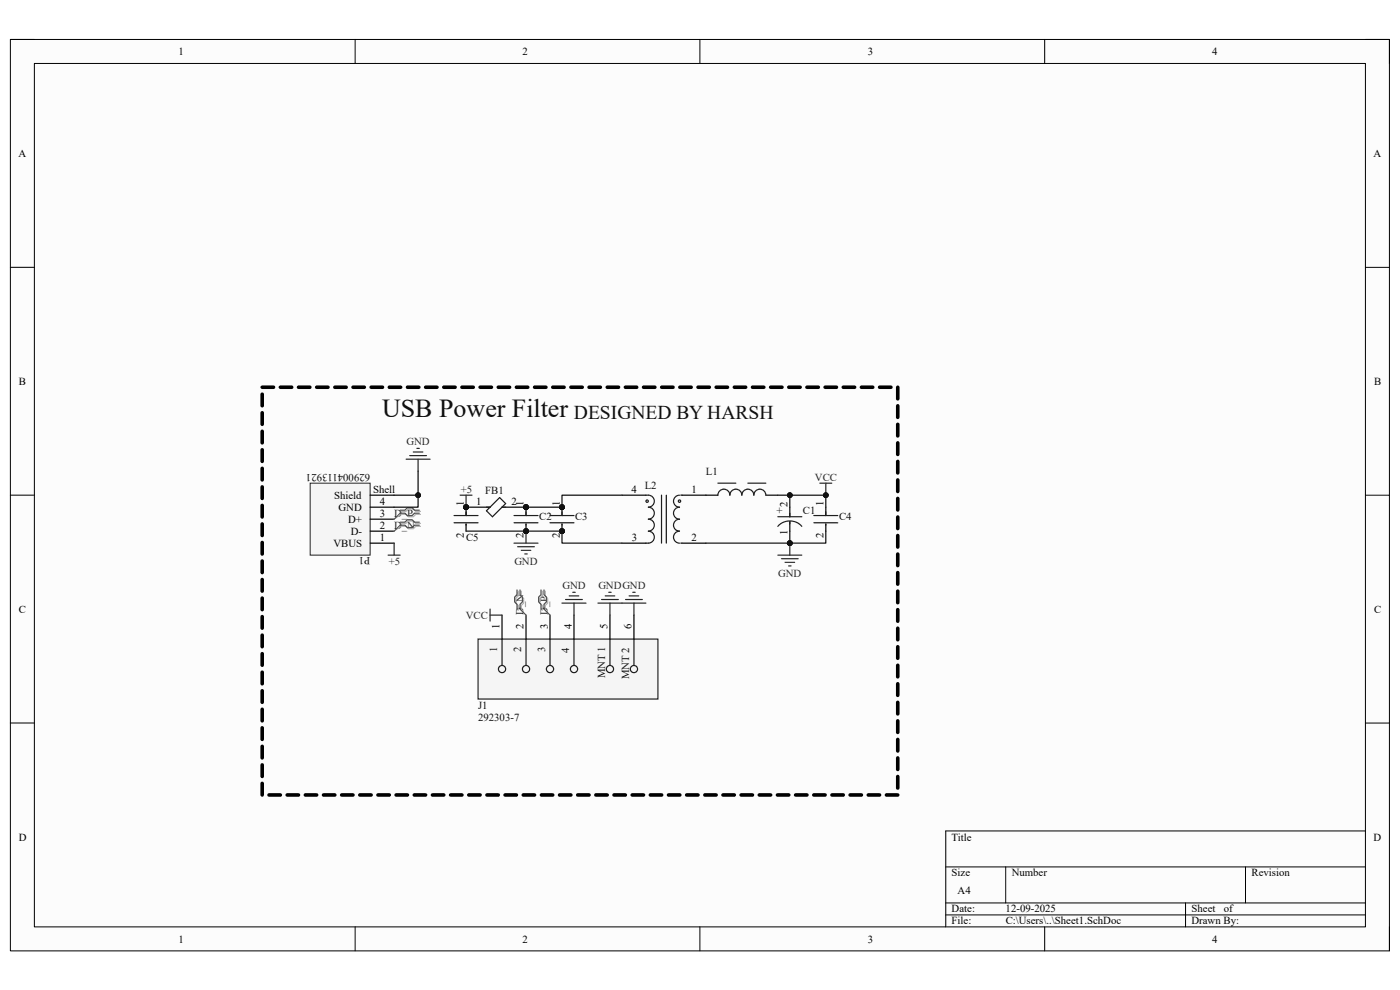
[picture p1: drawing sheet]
<svg xmlns="http://www.w3.org/2000/svg" width="297mm" height="210mm" viewBox="0 0 297 210" stroke-linecap="round" stroke-linejoin="round" font-family="sans-serif">
<path d="M2.2 8.4h292.6v193.3h-292.6z" fill-rule="evenodd" fill="#fcfcfc"/>
<path d="M2.2 8.4h292.6v193.3h-292.6z" fill="none" stroke="#000" stroke-width=".21"/>
<path d="M7.3 13.5h282.4v183.1h-282.4z" fill-rule="evenodd" fill="#fcfcfc"/>
<g fill="none" stroke="#000" stroke-width=".21">
<path d="M2.2 8.4h5.1M7.3 13.5h282.4v183.1h-282.4zM75.3 8.4v5.1M148.5 8.4v5.1M221.6 8.4v5.1M289.7 8.4h5.1v5.1M2.2 56.7h5.1M289.7 56.7h5.1M2.2 105h5.1M289.7 105.1h5.1M2.2 153.4h5.1M289.7 153.4h5.1"/>
<path d="M289.7 176.3h-89.1v20.3M75.3 196.6v5.1M148.5 196.6v5.1M200.6 183.9h89.1M200.6 191.5h89.1M200.6 194.1h89.1M213.4 183.9v7.6M221.6 196.6v5.1M251.5 191.5v5.1M264.2 183.9v7.6M294.8 196.6v5.1"/>
</g>
<path d="M65.8 102.5h12.7v15.3h-12.7z" fill-rule="evenodd" fill="#f5f5f5"/>
<path d="M65.8 102.5h12.7v15.3h-12.7z" fill="none" stroke="#262626" stroke-width=".21"/>
<path d="M78.5 115.2h5.1M78.5 112.7h5.1M78.5 110.1h5.1M78.5 107.6h5.1M78.5 105h5.1" fill="none" stroke="#000" stroke-width=".25"/>
<path d="M101.4 135.6h38.2v12.7h-38.2z" fill-rule="evenodd" fill="#f5f5f5"/>
<path d="M101.4 135.6h38.2v12.7h-38.2z" fill="none" stroke="#262626" stroke-width=".25"/>
<g fill="none" stroke="#1c1c1c" stroke-width=".25">
<path d="M106.5 135.6v5.6M111.6 135.6v5.6M116.7 135.6v5.6M121.8 135.6v5.6M129.4 135.6v5.6M134.5 135.6v5.6"/>
<circle cx="106.5" cy="141.9" r=".76"/>
<circle cx="111.6" cy="141.9" r=".76"/>
<circle cx="116.7" cy="141.9" r=".76"/>
<circle cx="121.8" cy="141.9" r=".76"/>
<circle cx="129.4" cy="141.9" r=".76"/>
<circle cx="134.5" cy="141.9" r=".76"/>
</g>
<path d="M106.5 130.5v5.1M111.6 130.5v5.1M116.7 130.5v5.1M121.8 130.5v5.1M129.4 130.5v5.1M134.5 130.5v5.1" fill="none" stroke="#000" stroke-width=".25"/>
<path d="M85.1 108.5h1.1l.5-.5h1l.5 .5h1M85.1 109.1h1.1l.5 .5h1l.5-.5h1M85.1 111h1.1l.5-.5h1l.5 .5h1M85.1 111.7h1.1l.5 .5h1l.5-.5h1" fill="none" stroke="#aeaeae" stroke-width=".25"/>
<path d="M85.1 109.1l-1.5 1M85.1 111.7l-1.5 1" fill="none" stroke="#aeaeae" stroke-width=".21"/>
<path d="M84.9 108.2h1l.5-.5h1l.5 .5h1.1M84.9 108.9h1l.5 .5h1l.5-.5h1.1M84.9 110.8h1l.5-.5h1l.5 .5h1.1M84.9 111.4h1l.5 .5h1l.5-.5h1.1" fill="none" stroke="#4c4c4c" stroke-width=".25"/>
<path d="M84.9 108.9l-1.3 1.2M84.9 111.4l-1.3 1.3" fill="none" stroke="#4c4c4c" stroke-width=".21"/>
<circle cx="98.9" cy="107.6" r=".51" fill="#0e0e0e"/>
<circle cx="98.9" cy="107.6" r=".51" fill="none" stroke="#0e0e0e" stroke-width=".21"/>
<path d="M98.9 107.6v1.8" fill="none" stroke="#000" stroke-width=".25"/>
<circle cx="98.9" cy="107.6" r=".51" fill="#0e0e0e"/>
<circle cx="98.9" cy="107.6" r=".51" fill="none" stroke="#0e0e0e" stroke-width=".21"/>
<path d="M98.9 111.2v1.5" fill="none" stroke="#000" stroke-width=".25"/>
<path d="M96.3 109.4h5.1M96.3 110.9h5.1M98.9 108.6v.8M98.9 111.2v.2" fill="none" stroke="#1c1c1c" stroke-width=".25"/>
<circle cx="111.6" cy="107.6" r=".51" fill="#0e0e0e"/>
<circle cx="111.6" cy="107.6" r=".51" fill="none" stroke="#0e0e0e" stroke-width=".21"/>
<circle cx="111.6" cy="112.7" r=".51" fill="#0e0e0e"/>
<circle cx="111.6" cy="112.7" r=".51" fill="none" stroke="#0e0e0e" stroke-width=".21"/>
<path d="M111.6 107.6v1.8" fill="none" stroke="#000" stroke-width=".25"/>
<circle cx="111.6" cy="107.6" r=".51" fill="#0e0e0e"/>
<circle cx="111.6" cy="107.6" r=".51" fill="none" stroke="#0e0e0e" stroke-width=".21"/>
<path d="M111.6 111.2v1.5" fill="none" stroke="#000" stroke-width=".25"/>
<circle cx="111.6" cy="112.7" r=".51" fill="#0e0e0e"/>
<circle cx="111.6" cy="112.7" r=".51" fill="none" stroke="#0e0e0e" stroke-width=".21"/>
<path d="M109.1 109.4h5M109.1 110.9h5M111.6 108.6v.8M111.6 111.2v.2" fill="none" stroke="#1c1c1c" stroke-width=".25"/>
<circle cx="119.2" cy="107.6" r=".51" fill="#0e0e0e"/>
<circle cx="119.2" cy="107.6" r=".51" fill="none" stroke="#0e0e0e" stroke-width=".21"/>
<circle cx="119.2" cy="112.7" r=".51" fill="#0e0e0e"/>
<circle cx="119.2" cy="112.7" r=".51" fill="none" stroke="#0e0e0e" stroke-width=".21"/>
<path d="M119.2 107.6v1.8" fill="none" stroke="#000" stroke-width=".25"/>
<circle cx="119.2" cy="107.6" r=".51" fill="#0e0e0e"/>
<circle cx="119.2" cy="107.6" r=".51" fill="none" stroke="#0e0e0e" stroke-width=".21"/>
<path d="M119.2 111.2v1.5" fill="none" stroke="#000" stroke-width=".25"/>
<circle cx="119.2" cy="112.7" r=".51" fill="#0e0e0e"/>
<circle cx="119.2" cy="112.7" r=".51" fill="none" stroke="#0e0e0e" stroke-width=".21"/>
<path d="M116.7 109.4h5.1M116.7 110.9h5.1M119.2 108.6v.8M119.2 111.2v.2" fill="none" stroke="#1c1c1c" stroke-width=".25"/>
<circle cx="98.9" cy="107.6" r=".51" fill="#0e0e0e"/>
<circle cx="98.9" cy="107.6" r=".51" fill="none" stroke="#0e0e0e" stroke-width=".21"/>
<circle cx="111.6" cy="107.6" r=".51" fill="#0e0e0e"/>
<circle cx="111.6" cy="107.6" r=".51" fill="none" stroke="#0e0e0e" stroke-width=".21"/>
<path d="M98.9 107.6h5.1" fill="none" stroke="#000" stroke-width=".25"/>
<circle cx="98.9" cy="107.6" r=".51" fill="#0e0e0e"/>
<circle cx="98.9" cy="107.6" r=".51" fill="none" stroke="#0e0e0e" stroke-width=".21"/>
<path d="M106.5 107.6h5.1" fill="none" stroke="#000" stroke-width=".25"/>
<circle cx="111.6" cy="107.6" r=".51" fill="#0e0e0e"/>
<circle cx="111.6" cy="107.6" r=".51" fill="none" stroke="#0e0e0e" stroke-width=".21"/>
<path d="M103.2 108.4l2.8-2.8 1.3 1.2-2.8 2.8zM103.2 107.6h.8M106.5 107.6h.8" fill="none" stroke="#1c1c1c" stroke-width=".25"/>
<path d="M97.6 105h2.5M98.9 105v2.6" fill="none" stroke="#262626" stroke-width=".25"/>
<circle cx="98.9" cy="107.6" r=".51" fill="#0e0e0e"/>
<circle cx="98.9" cy="107.6" r=".51" fill="none" stroke="#0e0e0e" stroke-width=".21"/>
<path d="M86.2 97.4h5M86.9 96.7h3.6M87.7 95.9h2M88.4 95.1h.6M88.7 97.4v2.6M82.3 117.8h2.6M83.6 115.2v2.6" fill="none" stroke="#262626" stroke-width=".25"/>
<path d="M88.7 100v7.6h-5.1" fill="none" stroke="#0e0e0e" stroke-width=".25"/>
<circle cx="88.7" cy="105" r=".51" fill="#0e0e0e"/>
<circle cx="88.7" cy="105" r=".51" fill="none" stroke="#0e0e0e" stroke-width=".21"/>
<path d="M83.6 105h5.1" fill="none" stroke="#0e0e0e" stroke-width=".25"/>
<circle cx="88.7" cy="105" r=".51" fill="#0e0e0e"/>
<circle cx="88.7" cy="105" r=".51" fill="none" stroke="#0e0e0e" stroke-width=".21"/>
<path d="M98.9 112.7h20.3" fill="none" stroke="#0e0e0e" stroke-width=".25"/>
<circle cx="111.6" cy="112.7" r=".51" fill="#0e0e0e"/>
<circle cx="111.6" cy="112.7" r=".51" fill="none" stroke="#0e0e0e" stroke-width=".21"/>
<circle cx="119.2" cy="112.7" r=".51" fill="#0e0e0e"/>
<circle cx="119.2" cy="112.7" r=".51" fill="none" stroke="#0e0e0e" stroke-width=".21"/>
<path d="M111.6 107.6h7.6" fill="none" stroke="#0e0e0e" stroke-width=".25"/>
<circle cx="119.2" cy="107.6" r=".51" fill="#0e0e0e"/>
<circle cx="119.2" cy="107.6" r=".51" fill="none" stroke="#0e0e0e" stroke-width=".21"/>
<circle cx="111.6" cy="107.6" r=".51" fill="#0e0e0e"/>
<circle cx="111.6" cy="107.6" r=".51" fill="none" stroke="#0e0e0e" stroke-width=".21"/>
<path d="M109.1 115.2h5M109.8 116h3.6M110.6 116.7h2M111.3 117.5h.5M111.6 112.7v2.5" fill="none" stroke="#262626" stroke-width=".25"/>
<circle cx="111.6" cy="112.7" r=".51" fill="#0e0e0e"/>
<circle cx="111.6" cy="112.7" r=".51" fill="none" stroke="#0e0e0e" stroke-width=".21"/>
<g fill="none" stroke="#1c1c1c" stroke-width=".25">
<path d="M137 105a1.31 1.31 0 0 1 1.8 1 1.31 1.31 0 0 1-1.3 1.6 1.27 1.27 0 0 1 1.3 1.3 1.27 1.27 0 0 1-1.3 1.2M137.5 110.1a1.27 1.27 0 0 1 1.3 1.3 1.27 1.27 0 0 1-1.3 1.3 1.32 1.32 0 0 1 1.3 1.6 1.32 1.32 0 0 1-1.8 .9M140.3 105v10.2M141.4 105v10.2M144.2 105a1.27 1.27 0 0 0-1.3 1.3 1.27 1.27 0 0 0 1.3 1.3 1.27 1.27 0 0 0-1.3 1.3 1.27 1.27 0 0 0 1.3 1.2 1.27 1.27 0 0 0-1.3 1.3 1.27 1.27 0 0 0 1.3 1.3 1.27 1.27 0 0 0-1.3 1.2 1.27 1.27 0 0 0 1.3 1.3M144.4 105h.3M144.4 115.2h.3"/>
<circle cx="137.3" cy="106.3" r=".26"/>
<circle cx="144.2" cy="106.3" r=".26"/>
</g>
<path d="M131.9 105h5.1M131.9 115.2h5.1M144.7 105h5.1M144.7 115.2h5.1" fill="none" stroke="#000" stroke-width=".25"/>
<path d="M131.9 105h-12.7v2.6" fill="none" stroke="#0e0e0e" stroke-width=".25"/>
<circle cx="119.2" cy="107.6" r=".51" fill="#0e0e0e"/>
<circle cx="119.2" cy="107.6" r=".51" fill="none" stroke="#0e0e0e" stroke-width=".21"/>
<path d="M119.2 112.7v2.5h12.7" fill="none" stroke="#0e0e0e" stroke-width=".25"/>
<circle cx="119.2" cy="112.7" r=".51" fill="#0e0e0e"/>
<circle cx="119.2" cy="112.7" r=".51" fill="none" stroke="#0e0e0e" stroke-width=".21"/>
<path d="M149.8 105h2.5M162.5 105h2.5M167.6 107.6v2M167.6 110.6v2.1" fill="none" stroke="#000" stroke-width=".25"/>
<path d="M152.3 105a1.27 1.27 0 0 1 1.3-1.2 1.27 1.27 0 0 1 1.2 1.2 1.27 1.27 0 0 1 1.3-1.2 1.27 1.27 0 0 1 1.3 1.2 1.27 1.27 0 0 1 1.3-1.2 1.27 1.27 0 0 1 1.2 1.2 1.27 1.27 0 0 1 1.3-1.2 1.27 1.27 0 0 1 1.3 1.2M152.3 102.5h3.8M158.7 102.5h3.8M165 109.6h5.1M165 111.7a3.4 3.4 0 0 1 5.1 0M167.6 108.9v.7M167.6 110.6v.6" fill="none" stroke="#1c1c1c" stroke-width=".25"/>
<path d="M165 105h2.6v2.6" fill="none" stroke="#0e0e0e" stroke-width=".25"/>
<circle cx="167.6" cy="105" r=".51" fill="#0e0e0e"/>
<circle cx="167.6" cy="105" r=".51" fill="none" stroke="#0e0e0e" stroke-width=".21"/>
<path d="M167.6 112.7v2.5h-17.8" fill="none" stroke="#0e0e0e" stroke-width=".25"/>
<circle cx="167.6" cy="115.2" r=".51" fill="#0e0e0e"/>
<circle cx="167.6" cy="115.2" r=".51" fill="none" stroke="#0e0e0e" stroke-width=".21"/>
<path d="M175.2 107.6v1.8M175.2 111.2v1.5" fill="none" stroke="#000" stroke-width=".25"/>
<path d="M172.7 109.4h5M172.7 110.9h5M175.2 108.6v.8M175.2 111.2v.2" fill="none" stroke="#1c1c1c" stroke-width=".25"/>
<path d="M167.6 105.1h7.6v2.5" fill="none" stroke="#0e0e0e" stroke-width=".25"/>
<circle cx="167.6" cy="105" r=".51" fill="#0e0e0e"/>
<circle cx="167.6" cy="105" r=".51" fill="none" stroke="#0e0e0e" stroke-width=".21"/>
<circle cx="175.2" cy="105.1" r=".51" fill="#0e0e0e"/>
<circle cx="175.2" cy="105.1" r=".51" fill="none" stroke="#0e0e0e" stroke-width=".21"/>
<path d="M175.2 112.7v2.5h-7.6" fill="none" stroke="#0e0e0e" stroke-width=".25"/>
<circle cx="167.6" cy="115.2" r=".51" fill="#0e0e0e"/>
<circle cx="167.6" cy="115.2" r=".51" fill="none" stroke="#0e0e0e" stroke-width=".21"/>
<path d="M173.9 102.5h2.6M175.2 102.5v2.6" fill="none" stroke="#262626" stroke-width=".25"/>
<circle cx="175.2" cy="105.1" r=".51" fill="#0e0e0e"/>
<circle cx="175.2" cy="105.1" r=".51" fill="none" stroke="#0e0e0e" stroke-width=".21"/>
<path d="M165 117.8h5.1M165.8 118.5h3.5M166.5 119.3h2.1M167.6 115.2v2.6M104 129.2v2.6M104 130.5h2.5M167.3 120.1h.5" fill="none" stroke="#262626" stroke-width=".25"/>
<circle cx="167.6" cy="115.2" r=".51" fill="#0e0e0e"/>
<circle cx="167.6" cy="115.2" r=".51" fill="none" stroke="#0e0e0e" stroke-width=".21"/>
<g fill="none" stroke="#262626" stroke-width=".25">
<path d="M119.2 127.9h5.1M120 127.2h3.5M120.8 126.4h2M121.5 125.7h.5M121.8 127.9v2.6M126.9 127.9h10.1M127.6 127.2h3.6M128.4 126.4h2M129.1 125.7h.6M129.4 127.9v2.6M132.7 127.2h3.6M133.5 126.4h2"/>
<path d="M134.2 125.7h.5M134.5 127.9v2.6"/>
</g>
<g fill="none" stroke="#000" stroke-width=".76">
<path d="M55.6 83.6v2.5M55.6 87.6v2.4M55.6 91.5v2.4M55.6 95.4v2.5M55.6 99.4v2.4M55.6 82.1h2.4M59.5 82.1h2.4M63.3 82.1h2.4M67.2 82.1h2.4M71 82.1h2.4M74.9 82.1h2.4M78.7 82.1h2.4"/>
<path d="M82.6 82.1h2.4M86.4 82.1h2.5M90.3 82.1h2.4M94.1 82.1h2.5M98 82.1h2.4M101.9 82.1h2.4M105.7 82.1h2.4M109.6 82.1h2.4M113.4 82.1h2.4M117.3 82.1h2.4M121.1 82.1h2.4M125 82.1h2.4"/>
<path d="M128.8 82.1h2.4M132.7 82.1h2.4M136.5 82.1h2.4M140.4 82.1h2.4M144.2 82.1h2.4M148.1 82.1h2.4M151.9 82.1h2.4M155.8 82.1h2.4M159.6 82.1h2.4M163.5 82.1h2.4M167.3 82.1h2.5M171.2 82.1h2.4"/>
<path d="M175 82.1h2.5M178.9 82.1h2.4M182.8 82.1h2.4M186.6 82.1h2.4M190.5 82.1v2.5M190.5 86.1v2.4M190.5 90v2.5M190.5 93.9v2.5M190.5 97.9v2.4M55.6 103.3v2.4M55.6 107.2v2.5M55.6 111.1v2.5"/>
<path d="M55.6 115.1v2.4M55.6 119v2.5M190.5 101.8v2.5M190.5 105.7v2.5M190.5 109.7v2.4M190.5 113.6v2.5M190.5 117.5v2.5M55.6 122.9v2.5M55.6 126.9v2.4M55.6 130.8v2.5M55.6 134.7v2.5M55.6 138.7v2.4"/>
<path d="M190.5 121.5v2.4M190.5 125.4v2.5M190.5 129.3v2.5M190.5 133.3v2.4M190.5 137.2v2.4M55.6 142.6v2.5M55.6 146.5v2.5M55.6 150.5v2.4M55.6 154.4v2.5M55.6 158.3v2.5M190.5 141.1v2.5M190.5 145.1v2.4"/>
<path d="M190.5 149v2.4M190.5 152.9v2.5M190.5 156.9v2.4M55.6 162.3v2.4M55.6 166.2v2.4M57.1 168.6h2.4M60.9 168.6h2.4M64.8 168.6h2.4M68.6 168.6h2.4M72.5 168.6h2.4M76.3 168.6h2.4M80.2 168.6h2.4"/>
<path d="M84 168.6h2.4M87.9 168.6h2.4M91.7 168.6h2.4M95.6 168.6h2.4M99.4 168.6h2.5M103.3 168.6h2.4M107.2 168.6h2.4M111 168.6h2.4M114.9 168.6h2.4M118.7 168.6h2.4M122.6 168.6h2.4M126.4 168.6h2.4"/>
<path d="M130.3 168.6h2.4M134.1 168.6h2.4M138 168.6h2.4M141.8 168.6h2.4M145.7 168.6h2.4M149.5 168.6h2.4M153.4 168.6h2.4M157.2 168.6h2.4M161.1 168.6h2.4M164.9 168.6h2.4M168.8 168.6h2.4M172.6 168.6h2.4"/>
<path d="M176.5 168.6h2.4M180.4 168.6h2.4M184.2 168.6h2.4M188.1 168.6h2.4M190.5 160.8v2.4M190.5 164.7v2.5"/>
</g>
<path d="M109.9 125.4v1l-.5 .5v1l.5 .5v1.1M110.6 125.4v1l.5 .5v1l-.5 .5v1.1M115 125.4v1l-.5 .5v1l.5 .5v1.1M115.7 125.4v1l.5 .5v1l-.5 .5v1.1" fill="none" stroke="#aeaeae" stroke-width=".25"/>
<path d="M110.6 129.5l1 1M115.7 129.5l1 1" fill="none" stroke="#aeaeae" stroke-width=".21"/>
<path d="M109.7 125.1v1.1l-.5 .5v1l.5 .5v1M110.3 125.1v1.1l.5 .5v1l-.5 .5v1M114.8 125.1v1.1l-.5 .5v1l.5 .5v1M115.4 125.1v1.1l.5 .5v1l-.5 .5v1" fill="none" stroke="#4c4c4c" stroke-width=".25"/>
<path d="M110.3 129.2l1.3 1.3M115.4 129.2l1.3 1.3" fill="none" stroke="#4c4c4c" stroke-width=".21"/>
<text font-size="5.5" fill="#0e0e0e" x="81.1" y="88.6">USB Power Filter</text>
<text font-size="4.1" fill="#0e0e0e" x="121.8" y="88.9">DESIGNED BY HARSH</text>
<g font-size="2.3">
<text x="37.9" y="11.7">1</text>
<text x="110.9" y="11.7">2</text>
<text x="184.1" y="11.7">3</text>
<text x="257.1" y="11.7">4</text>
<text x="3.9" y="33.3">A</text>
<text x="291.4" y="33.3">A</text>
<text x="4" y="81.6">B</text>
<text x="291.5" y="81.6">B</text>
<text x="70.9" y="105.8">Shield</text>
<text x="79.2" y="104.5">Shell</text>
<text x="80.6" y="107.1">4</text>
<text x="98.4" y="107.3" transform="rotate(-90 98.4 107.3)">1</text>
<text x="101" y="107.1">1</text>
<text x="108.5" y="107.1">2</text>
<text x="111.1" y="107.3" transform="rotate(-90 111.1 107.3)">1</text>
<text x="118.7" y="107.3" transform="rotate(-90 118.7 107.3)">1</text>
<text x="133.9" y="104.5">4</text>
<text x="146.7" y="104.5">1</text>
<text x="167" y="107.6" transform="rotate(-90 167 107.6)">2</text>
<text x="174.7" y="107.3" transform="rotate(-90 174.7 107.3)">1</text>
<text x="71.8" y="108.3">GND</text>
<text x="73.8" y="110.9">D+</text>
<text x="74.4" y="113.4">D-</text>
<text x="80.6" y="112.1">2</text>
<text x="80.6" y="109.6">3</text>
<text x="167" y="113.5" transform="rotate(-90 167 113.5)">1</text>
<text x="70.7" y="116">VBUS</text>
<text x="80.6" y="114.7">1</text>
<text x="98.4" y="114.2" transform="rotate(-90 98.4 114.2)">2</text>
<text x="111.1" y="114.2" transform="rotate(-90 111.1 114.2)">2</text>
<text x="118.7" y="114.2" transform="rotate(-90 118.7 114.2)">2</text>
<text x="134" y="114.7">3</text>
<text x="146.7" y="114.7">2</text>
<text x="174.7" y="114.2" transform="rotate(-90 174.7 114.2)">2</text>
<text x="4" y="130">C</text>
<text x="291.5" y="130">C</text>
<text x="106" y="133.5" transform="rotate(-90 106 133.5)">1</text>
<text x="111.1" y="133.5" transform="rotate(-90 111.1 133.5)">2</text>
<text x="116.2" y="133.5" transform="rotate(-90 116.2 133.5)">3</text>
<text x="121.3" y="133.5" transform="rotate(-90 121.3 133.5)">4</text>
<text x="128.9" y="133.5" transform="rotate(-90 128.9 133.5)">5</text>
<text x="134" y="133.5" transform="rotate(-90 134 133.5)">6</text>
<text x="4" y="178.3">D</text>
<text x="201.9" y="178.3">Title</text>
<text x="291.4" y="178.3">D</text>
<text x="201.9" y="185.9">Size</text>
<text x="214.6" y="185.9">Number</text>
<text x="265.5" y="185.9">Revision</text>
<text x="203.2" y="189.7">A4</text>
<text x="201.9" y="193.5">Date:</text>
<text x="201.9" y="196.1">File:</text>
<text x="213.3" y="193.5">12-09-2025</text>
<text x="213.4" y="196.1">C:\Users\..\Sheet1.SchDoc</text>
<text x="252.8" y="193.5">Sheet</text>
<text x="252.8" y="196.1">Drawn By:</text>
<text x="259.6" y="193.5">of</text>
<text x="37.9" y="199.9">1</text>
<text x="110.9" y="199.9">2</text>
<text x="184.1" y="199.9">3</text>
<text x="257.1" y="199.9">4</text>
</g>
<g font-size="2.3" fill="#262626">
<text x="86.2" y="94.4">GND</text>
<text x="172.9" y="102">VCC</text>
<text x="97.7" y="104.5">+5</text>
<text x="83.6" y="109.6">D_P</text>
<text x="83.6" y="112.1">D_N</text>
<text x="82.5" y="119.8">+5</text>
<text x="109.1" y="119.8">GND</text>
<text x="119.3" y="124.9">GND</text>
<text x="127" y="124.9">GNDGND</text>
<text x="165.1" y="122.3">GND</text>
<text x="98.8" y="131.2">VCC</text>
<text x="111.1" y="130.5" transform="rotate(-90 111.1 130.5)">D_N</text>
<text x="116.2" y="130.5" transform="rotate(-90 116.2 130.5)">D_P</text>
</g>
<g font-size="2.3" fill="#0e0e0e">
<text x="78.5" y="100.5" transform="rotate(-180 78.5 100.5)">629004113921</text>
<text x="149.7" y="100.7">L1</text>
<text x="103" y="104.8">FB1</text>
<text x="136.8" y="103.8">L2</text>
<text x="114.4" y="110.4">C2</text>
<text x="122" y="110.4">C3</text>
<text x="164.8" y="109.1">+</text>
<text x="170.3" y="109.1">C1</text>
<text x="178" y="110.4">C4</text>
<text x="78.5" y="118.2" transform="rotate(-180 78.5 118.2)">P1</text>
<text x="98.9" y="114.7">C5</text>
<text x="105.5" y="138.2" transform="rotate(-90 105.5 138.2)">1</text>
<text x="110.6" y="138.4" transform="rotate(-90 110.6 138.4)">2</text>
<text x="115.7" y="138.3" transform="rotate(-90 115.7 138.3)">3</text>
<text x="120.8" y="138.4" transform="rotate(-90 120.8 138.4)">4</text>
<text x="128.4" y="143.9" transform="rotate(-90 128.4 143.9)">MNT 1</text>
<text x="133.5" y="144.1" transform="rotate(-90 133.5 144.1)">MNT 2</text>
<text x="101.4" y="150.3">J1</text>
<text x="101.4" y="152.9">292303-7</text>
</g>
</svg>
